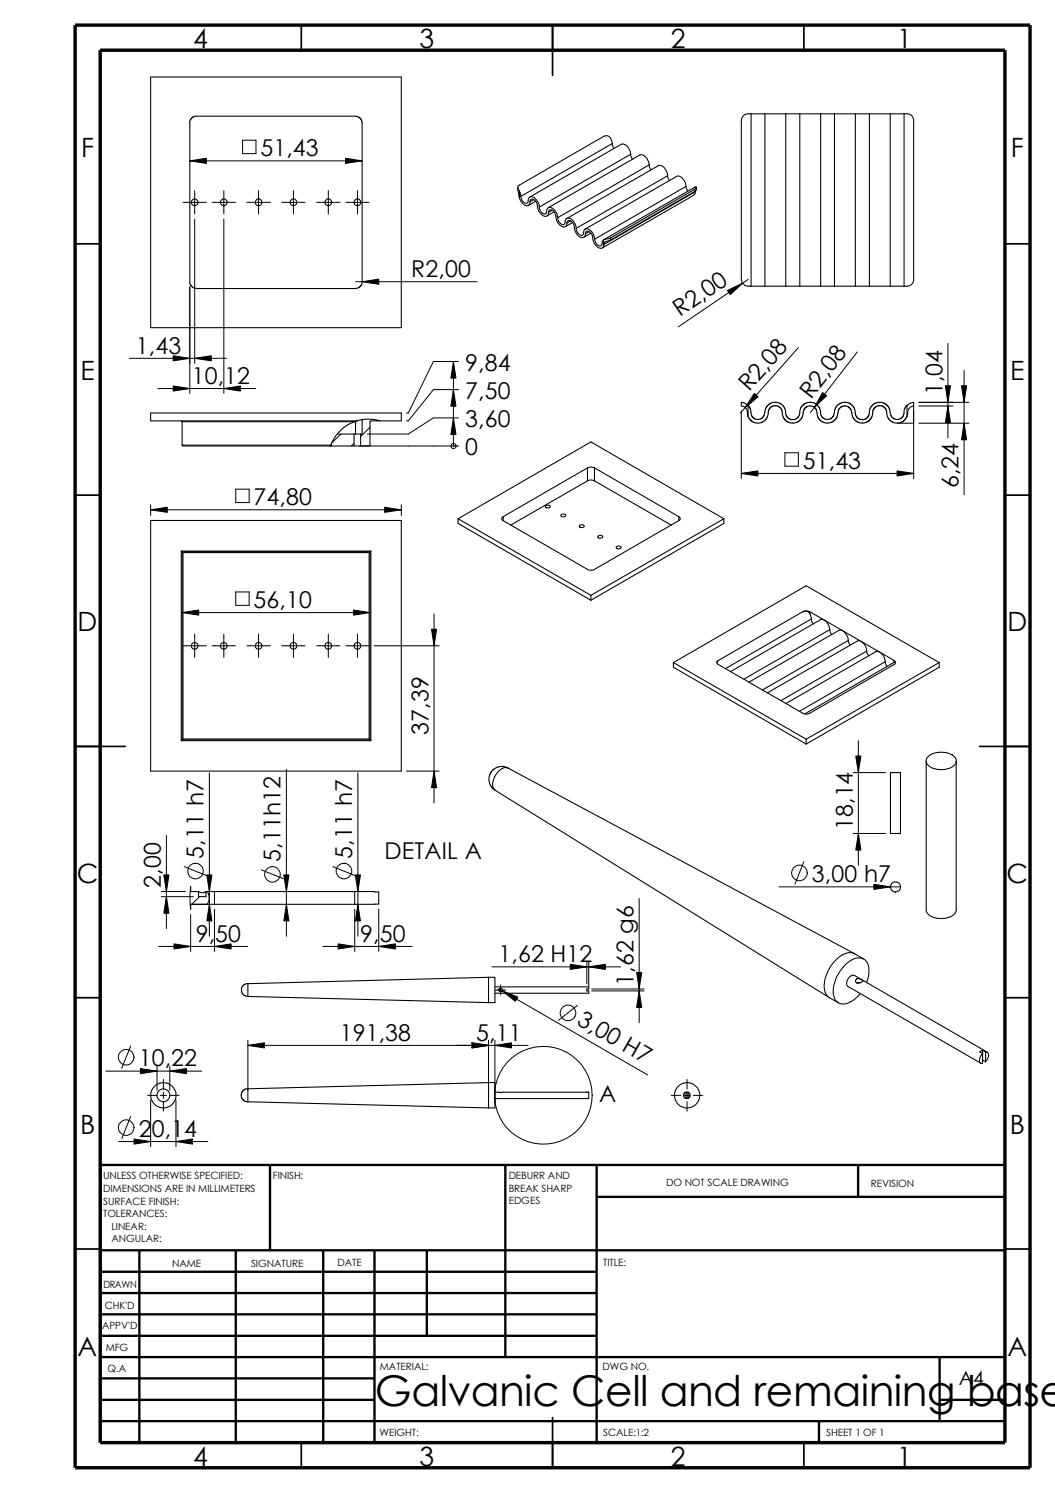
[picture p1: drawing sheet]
<svg xmlns="http://www.w3.org/2000/svg" width="210mm" height="297mm" viewBox="0 0 210 297" stroke-linecap="round" stroke-linejoin="round" font-family="sans-serif">
<g fill="none" stroke="#000" stroke-width=".34">
<path d="M59.9 5v5M109.9 5v10M159.9 5v5M14.9 48.5h5M199.9 48.5h5M14.9 98.5h5M199.9 98.5h5M14.9 148.5h10M194.9 148.5h10M14.9 198.5h5M199.9 198.5h5M14.9 248.5h5"/>
<path d="M199.9 248.5h5M59.9 287v5M109.9 282v10M159.9 287v5"/>
</g>
<g fill="none" stroke="#000" stroke-width=".47">
<path d="M53.7 231.8v17M100.5 231.8v38.2M118.7 231.8v55.2M118.7 238.1h81.2M170.7 231.8v6.3M199.9 231.8h-180v55.2M19.9 248.8h180M19.9 253h98.8M19.9 257.3h98.8M27.7 248.8v38.2M46.9 248.8v38.2M64.3 248.8v38.2"/>
<path d="M74.5 248.8v38.2M84.9 248.8v17M19.9 261.5h98.8M19.9 270h180M19.9 265.8h98.8M19.9 274.2h54.6M19.9 278.5h54.6M186.9 278.5h13M186.9 270v12.7M19.9 282.7h180M162.9 282.7v4.3"/>
</g>
<path d="M14.9 5h190v287h-190zM19.9 10h180v277h-180z" fill="none" stroke="#000" stroke-width=".68" stroke-linecap="butt"/>
<g fill="none" stroke="#000" stroke-width=".21">
<path d="M30 15.3h49.8v49.9h-49.8zM37.7 24.5l.2-.8 .5-.4 .4-.2h31.9l.8 .3 .4 .5 .2 .6v31.8l-.4 .7-.4 .3-.6 .1h-31.6l-1-.4-.3-.7v-31.8M103 37.3l.3 2M103.3 39.3a1.72 1.72 0 0 0 1.9 1.6l.3-.8M103.3 38l.3 1.1M103.3 38v1.3M103.6 39.1l.4 1a.62 .62 0 0 0 1.1 .1 .78 .78 0 0 1 .4-1 .78 .78 0 0 1 1 .3l.6 1 .2 .7M106.2 39.7l-.7 .4M121.8 28.6l.4 .9M121.8 28.6a1.55 1.55 0 0 0-1-1.6l-.6 .1-16.9 9.8-.3 .2v.3l.3 .6M121.8 28.6l-18.2 10.5M125.5 30.7l.4 1"/>
<path d="M125.5 30.7l-.4-1.1a1.41 1.41 0 0 0-1.5-.9l-18.2 10.5M125.5 30.7l-18.2 10.5M129.2 32.8l.3 1M129.2 32.8l-.3-.9a1.45 1.45 0 0 0-1.6-1l-18.2 10.4M129.2 32.8l-18.2 10.5M132.8 35l.1 .4 .3 .5M132.8 35a1.97 1.97 0 0 0-1.7-2.1l-18.3 10.6M132.8 35l-18.2 10.4M136.5 37.1l.4 .9M136.5 37.1a1.97 1.97 0 0 0-1.8-2l-18.3 10.5M136.5 37.1l-18.2 10.5M138.3 37.6l.3-.2-.1-.2h-.2l-18.2 10.5"/>
<path d="M138.3 37.6l-16.8 9.7M138.3 38.1l-16.8 9.7M138.3 37.6v.5M138.3 38.1l-.1 .6-.2 .2-18.2 10.4M138.3 38v.1M138.3 38.1l-18.2 10.5M138.6 37.3v.5l-.3 .3M149.4 22.6a1.63 1.63 0 0 0-1.6 .6l-.3 .8v31.6a1.45 1.45 0 0 0 1.3 1.3h.6M149.4 22.6h2.8M149.4 22.6v34.3M152.2 22.6h4.1M152.2 22.6v34.3"/>
<path d="M156.3 22.6v34.3M156.3 22.6h2.8M159.1 22.6h4.2M159.1 22.6v34.3M163.3 22.6h2.7M163.3 22.6v34.3M166 22.6h4.2M166 22.6v34.3M170.2 22.6v34.3M170.2 22.6h2.8M173 22.6h4.1M173 22.6v34.3"/>
<path d="M177.1 22.6h2.8M177.1 22.6v34.3M179.9 22.6h.6a1.29 1.29 0 0 1 1.3 1.4v31.6a1.37 1.37 0 0 1-1.3 1.3h-.6M179.9 22.6v34.3M105.5 40.1a.53 .53 0 0 1 .4-.5 .53 .53 0 0 1 .6 .4l.3 .6a2.35 2.35 0 0 0 1.8 2.5 .77 .77 0 0 0 .5-.9M106.6 40l-1.4 .9M107.3 41.2l.2 .7a.84 .84 0 0 0 1.1 .6l.2-.3a.83 .83 0 0 1 .4-.9 2.05 2.05 0 0 1 1.8 2M109.1 42.2a.53 .53 0 0 1 .5-.5 .53 .53 0 0 1 .6 .4l.3 .6a2.35 2.35 0 0 0 1.8 2.5 .77 .77 0 0 0 .5-.8M109.9 41.8l-.8 .4M110.2 42.2l-1.4 .8M111 43.3l.2 .8a.92 .92 0 0 0 1.1 .5l.1-.3a.76 .76 0 0 1 .5-.9 .76 .76 0 0 1 .9 .3l.7 1 .1 .7M112.8 44.4a.53 .53 0 0 1 .5-.6 .53 .53 0 0 1 .6 .4 1.95 1.95 0 0 1 .4 1.6l.2 .3a1.31 1.31 0 0 0 1.7 1.1l.3-.7"/>
<path d="M113.5 43.9l-.7 .5M113.9 44.3l-1.4 .8M114.6 45.4l.3 .8a.78 .78 0 0 0 1.1 .5l.1-.2a.8 .8 0 0 1 .4-1 .8 .8 0 0 1 1 .3l.6 .9 .2 .9M116.5 46.5a.51 .51 0 0 1 .3-.5 .51 .51 0 0 1 .6 .3l.5 .6a2.31 2.31 0 0 0 1.8 2.5l.4-.4M117.2 46.1l-.7 .4M117.6 46.4l-1.4 .8M118.3 47.6l.2 .7a.66 .66 0 0 0 .6 .6 .66 .66 0 0 0 .7-.3v-.6l.3-.3M120.1 47.7v1.3M120.1 48.6v.4M121.5 47.3l-1.4 .4M121.5 47.8l-.3 .1a.97 .97 0 0 0-1.1 .7M121.5 47.3v.5"/>
<path d="M149.4 56.9h2.8M152.2 56.9h4.1M156.3 56.9h2.8M159.1 56.9h4.2M163.3 56.9h2.7M166 56.9h4.2M170.2 56.9h2.8M173 56.9h4.1M177.1 56.9h2.8M36.1 83.7l.1 .2M36.2 83.9h34.4M36.2 88.6h29.7l-.1 .1"/>
<path d="M36.2 83.9v4.7M36.2 88.6l.2 .1h29.4M65.8 88.7h.2M66 88.3v.4M67.1 86.4h3.3M70.4 86.4h1.4M70.4 86.4v2.3M70.6 83.9l.5-.2h-41.1v-1.5h49.8v1.5h-6l-.2 .2v4.7l-.2 .1h-7.4M70.6 83.9l-1.4 .6-1.3 .9-1.2 1.4-.9 1.7M70.7 83.9v2.5M71 83.7l1.7-.3h1.2l1.7 .3M71.8 86.4v2.3"/>
<path d="M72.1 83.5v2.9h-.3M116.9 93.1a1.52 1.52 0 0 1 1.4 0M116.9 95.7l.5-.2 .9 .2M116.9 93.1l-16.8 9.7M116.9 95.7l-15.3 8.8M116.9 93.1v2.6M118.3 93.1l16.7 9.7M118.3 95.7l15.3 8.8M118.3 93.1v2.6M147.5 80.1a1.85 1.85 0 0 1 1.3 .6v2.1l-.1-.7a1.38 1.38 0 0 0-1.2-1.3zM148.8 80.6l.5 .7 .3 1.5 .4 .5 .5 .1h.6l.6-.3 .3-.4 .2-1.2 .3-.6 .7-.6 .6-.2h1l.9 .5 .5 .7 .3 1.5 .7 .6 .9 .1 .5-.3 .4-.6 .1-.5M152.8 82.1l.1-.5 .5-.6 .5-.3 .8 .1 .7 .6 .3 1.3 .4 .8 .8 .5 1.2 .2 .7-.3 .6-.6 .3-.6 .2-1.2 .3-.3 .7-.4h.6l.4 .1 .4 .5 .3 1.3 .4 .8 .8 .5 .8 .2 .8-.2 .8-.5 .3-.6 .4-1.5 .4-.5 .8-.2 .7 .2 .4 .5 .4 1.5 .4 .6 .7 .5 .9 .2 .8-.2 .7-.5 .4-.6 .2-1.2 .2-.5 .6-.4 .5-.1 .5 .1 .6 .4 .3 .5v.8l.3 .7 1 .8 .7 .2 .9-.2 .7-.4 .5-.8"/>
<path d="M152.9 82.1l-.2 .8-.3 .6-.6 .4-.6 .3h-.8l-.7-.3-.6-.6-.3-.5M159.1 82.1l.2-.8 .3-.6 .8-.5 .8-.2 .8 .2 .8 .5 .4 .8 .2 1.2 .6 .7 .6 .1 .8-.2 .4-.5 .2-.7M180.4 80.6l-.4 .7-.3 1.5-.5 .5-.7 .2-.7-.2-.5-.5-.3-1.5-.4-.6-.7-.5-.9-.2-.8 .2-.8 .5-.4 .8-.2 1.3-.4 .4-.5 .3h-.7l-.6-.4-.4-.5-.1-1.1-.3-.6-.6-.6-.7-.2h-1l-.8 .4-.5 .8-.2 .8M180.5 80.7l.7-.5 .6-.1v.7a1.51 1.51 0 0 0-1.2 1.7l-.1 .3zM30 103.5h49.8v49.9h-49.8zM36.1 109.6v37.8M36.1 109.6l.1 .2M36.1 109.6h37.7M36.2 109.8v37.4h37.4v-37.4M36.2 109.8l.2 .1M36.2 109.8h37.4M36.4 109.9v37.1"/>
<path d="M36.4 109.9h37M73.4 109.9v37.1M73.6 109.8l-.2 .1M73.8 109.6v37.8M73.8 109.6l-.2 .2M91.1 103.2v.9l26.5 15.3M91.1 103.2l26.5 15.2M91.1 103.2l26.5-15.3 26.4 15.3M100.1 102.8l-.3 .3v.2l.3 .3M100.1 103.6l16.9 9.8 .4 .1 .8-.1 16.8-9.8M100.1 102.8v.8M108.5 100.7a.58 .58 0 0 1 1 .1l-.4 .2h-.3z"/>
<path d="M111.6 102.4l.7-.1a.28 .28 0 0 1 .3 .3 .28 .28 0 0 1-.4 .2l-.6-.1zM115.3 104.5a.49 .49 0 0 1 .6-.2 .49 .49 0 0 1 .3 .5 .48 .48 0 0 1-.6 .2 .48 .48 0 0 1-.3-.5zM117.6 118.4v1M119 106.6a.49 .49 0 0 1 .6-.1 .49 .49 0 0 1 .3 .4 .57 .57 0 0 1-.9-.2zM122.6 108.8a.57 .57 0 0 1 1 .2l-.1 .1a.54 .54 0 0 1-.9-.3zM135 102.8l.3 .3v.2l-.3 .3M135 102.8v.8M144 103.2l-26.4 15.2M144 103.2v.9l-26.4 15.3M134 131.8v1l26.4 15.2M134 131.8l26.4 15.3M134 131.8l26.4-15.3 26.5 15.3"/>
<path d="M142.9 131.4l-.3 .5M142.9 131.4l-.2 .3v.3l.2 .2 17 9.8 .3 .1 .9-.2 16.8-9.7a.42 .42 0 0 0 .3-.4 .42 .42 0 0 0-.3-.4M142.9 131.4h.1M159.7 121.7l.9-.1 .5 .5M159.7 121.7a1.52 1.52 0 0 1 1.4 0M159.7 121.7h.1M159.7 121.7l-16.8 9.7M161.1 122.1l.3 1M161.1 121.7v.4M161.1 121.7l16.8 9.7M161.4 123.1l.4 1M161.4 123.1l-17 9.9"/>
<path d="M165.1 125.3l.4 .9M165.1 125.3a1.79 1.79 0 0 0-1.9-2l-17.8 10.3M165.1 125.3l-17.1 9.8M168.8 127.4l.3 1M168.8 127.4a2.15 2.15 0 0 0-1.8-2.1l-18 10.4M168.8 127.4l-17.1 9.9M172.4 129.5l.4 1M172.4 129.5a2.06 2.06 0 0 0-1.7-2l-18 10.3M172.4 129.5l-17 9.9M176.1 131.7l.4 .9M176.1 131.7a2.06 2.06 0 0 0-1.7-2.1l-18 10.4M176.1 131.7l-17.1 9.8"/>
<path d="M177.9 131.8h.3M177.9 131.8l-17.8 10.2M177.9 131.4v.4M186.9 131.8l-26.5 15.3M186.9 131.8v1l-26.5 15.2M36.1 147.4h37.7M36.4 147l-.3 .4M36.4 147h37M73.4 147l.4 .4M98.5 157.2l66.5 41.3M101.1 152.8l-1-.3-1 .1-.9 .5-.7 .8-.2 .9 .1 .9 .5 1 .6 .5M101.1 152.8a2.23 2.23 0 0 0-2.5 1.5l-.4 .9a1.71 1.71 0 0 0 .3 2"/>
<path d="M101.1 152.8l68.9 36.9M160.4 147.1v.9M177.2 153.7h2v12.1h-2zM184.3 151.4v29.6a2.35 2.35 0 0 0 2.6 1.7 3.2 3.2 0 0 0 3.3-1.4v-29.9M184.7 150.5a4.1 4.1 0 0 1 5.4 .3 1.59 1.59 0 0 1-1.4 2.1 4.8 4.8 0 0 1-3.2-.1l-.4-.2a1.24 1.24 0 0 1-.4-2.1zM37.9 176.4v1h1.6M37.9 176.8h.1M39.5 177.4l.6 .2 .9-.2M39.5 177.4v1h1.5v-1M41 177.4h.1M41 177.4h33.5l.9 .1v2.4h-37.5v1M41.2 177.4a2.3 2.3 0 0 1 0 2.5"/>
<path d="M37.9 180.5h.1M49.3 195.7l-.8 .3-.4 .5-.1 .5 .1 .4 .4 .6 .8 .2M49.3 195.7v2.5M49.3 198.2l47.9 1.3M97.2 194.4h1.3v5.1h-1.3M97.2 194.4v5.1M97.2 194.4l-47.9 1.3M98.5 196.3h18.6v.5h-.3v.3h.3v.5h-18.6M170.5 194.7a1.3 1.3 0 0 1 1.2 .5 1.12 1.12 0 0 1-1.4 .3 .47 .47 0 0 1 .2-.8zM171.3 195.5l-.9 .1M171.9 190.8l-1.8-1a3.1 3.1 0 0 0-3.6 1 7.6 7.6 0 0 0-2.4 6.3 2.37 2.37 0 0 0 .9 1.4l1.8 1M172.4 195.5a4.4 4.4 0 0 0-.1-4.3 2.52 2.52 0 0 0-3.5 .2 7.3 7.3 0 0 0-2.9 6.8 1.97 1.97 0 0 0 3.2 1.2l1-.6 1.1-1.1"/>
<path d="M49.3 216.6l-.8 .2-.4 .5-.1 .6 .1 .6 .4 .5 .8 .2M49.3 216.6v2.6l47.9 1.2M97.2 215.4h1.3v5h-1.3M97.2 215.4l-47.9 1.2M97.2 215.4v5M98.5 217.3h18.6v1.2l-.3 .1h-18.3M116.8 217.3h.1M136.5 217.3l-.3 .1-.2 .3 .1 .5 .3 .3M136.5 217.3v1.2h.4M136.5 217.3h.4M136.9 217.3l.4 .4-.1 .5-.3 .3M136.9 217.3v1.2"/>
<path d="M195 209.2l.5-.2v2.6a.53 .53 0 0 1-.5-.2 .53 .53 0 0 1-.1-.6l.2-.6 .4-.6zM195.5 210.9l.6 .3M195.5 209l.6 .3M196.1 209.3a.68 .68 0 0 1 .6 .4 .68 .68 0 0 1-.1 .7l-.5 .8M196.1 209.3v1.9M196.4 209.3l-26.4-15.2a1.46 1.46 0 0 0-1.3 2.2l26.5 15.2"/>
<circle cx="38.7" cy="40.3" r=".67"/>
<circle cx="44.5" cy="40.3" r=".67"/>
<circle cx="51.5" cy="40.3" r=".66"/>
<circle cx="58.4" cy="40.3" r=".67"/>
<circle cx="65.3" cy="40.3" r=".67"/>
<circle cx="71.1" cy="40.3" r=".67"/>
<circle cx="38.7" cy="128.5" r=".67"/>
<circle cx="44.5" cy="128.5" r=".67"/>
<circle cx="51.5" cy="128.5" r=".66"/>
<circle cx="58.4" cy="128.5" r=".67"/>
<circle cx="65.3" cy="128.5" r=".67"/>
<circle cx="71.1" cy="128.5" r=".67"/>
<circle cx="178.2" cy="176.5" r="1.01"/>
<circle cx="99.6" cy="197" r=".38"/>
<circle cx="32.5" cy="217.9" r="2.51"/>
<circle cx="32.5" cy="217.9" r="1.28"/>
<circle cx="136.7" cy="217.9" r="2.51"/>
</g>
<g fill="none" stroke="#000" stroke-width=".2">
<path d="M37.8 32l3.3-.5v1zM37.8 32h34.3M38.7 37.9v4.7M44.5 37.9v4.7M48.3 27.9h2.6v2.7h-2.6zM51.4 37.9v4.7M58.4 37.9v4.7M65.3 37.9v4.7M68.7 31.5l3.4 .5-3.4 .5zM71.1 37.9v4.7M36.4 40.3h4.7M37.8 57.1v21.2"/>
<path d="M38.7 43.6v28.7M42.2 40.3h4.7M44.5 43.6v34.7M49.1 40.3h4.7M56 40.3h4.7M63 40.3h4.6M68.8 40.3h4.6M70.7 56h24.3M72.1 56l3.3-.5v1.1zM144.7 57.8l3-1.5-2.4 2.3zM148.8 55.6l-13.8 9.4M25.7 71.3h19.4"/>
<path d="M31.4 77.3h19.5M34.5 76.8l3.3 .5-3.3 .5zM34.5 70.8l3.3 .5-3.3 .5zM38.7 71.3l3.3-.5v1zM44.5 77.3l3.3-.5v1zM90.2 77.5l.5 3.3h-1zM90.2 71.9l.5 3.3h-1zM90.2 71.9v16.8M91.2 77.5h-5l-5 6.2h-.3M91.2 71.9h-5l-5 10.3h-.3M150.1 78.3l.7 .7-2.5 2.1zM158.8 69.2l-11.5 12.9"/>
<path d="M163.7 78.1l.8 .6-2.4 2.3zM170.6 70l-9.4 12.1M188.1 76.8h1l-.5 3.3zM188.6 68.3v18.8M191.3 76.8h1l-.5 3.3zM191.8 73.7v24.7M46.9 97.3h2.7v2.7h-2.7zM67.8 86.4l-1.7 1.7M70.4 88.2l-.5 .5M71.5 88.7h19.7M73.6 85l-1.8 1.9M75 83.6l-.1 .1"/>
<path d="M90.2 83.1l.5 3.3h-1zM90.2 88.7h.1M91.2 83.1h-5l-5 3.3h-8.1M147.5 94.2l3.3-.5v1zM147.5 81.7v13.5M147.5 94.2h34.3M156.2 90.1h2.6v2.7h-2.6zM178.5 93.7l3.3 .5-3.3 .5zM178.5 84.2h3.3M181.8 80.8v14.4M182.8 84.2h10M182.8 80.1h10"/>
<path d="M182.8 80.8h6.8M188.6 80.8l.5 3.3h-1zM191.8 84.2l.5 3.3h-1zM30 101.4l3.3-.5v1zM30 100.4v2.2M30 101.4h49.8M46.9 117.8h2.7v2.6h-2.7zM76.5 100.9l3.3 .5-3.3 .5zM79.8 100.4v2.2M36.2 121.9l3.3-.5v1zM36.2 121.9h37.4M36.4 128.5h4.7"/>
<path d="M38.7 126.2v4.6M42.2 128.5h4.7M44.5 126.2v4.6M49.1 128.5h4.7M51.4 126.2v4.6M56 128.5h4.7M58.4 126.2v4.6M63 128.5h4.6M65.3 126.2v4.6M68.8 128.5h4.6M70.3 121.4l3.3 .5-3.3 .5zM71.1 126.2v4.6"/>
<path d="M74.4 128.5h13M85.9 125.2h1l-.5 3.3zM86.4 122.1v37.7M41.7 153.8v32.5M57 153.1v33.2M71.2 153.8v32.5M80.9 153.4h6.5M86.4 153.4l.5 3.3h-1zM169.8 153.7h6.4M170.3 150.4h1l-.5 3.3zM170.8 147.4v24.8M32.1 178.4h6.4"/>
<path d="M32.1 177.4h4.8M32.6 174.1h1l-.5 3.3zM33.1 178.4l.5 3.3h-1zM33.1 166.2v18.5M36.7 172.4l4.4 1.8M37.9 176.4l-.1 1.3 .1 3.2M39.7 178.4l-1.6 1.5M41.1 174.1h1.1l-.5 3.3zM41.7 179.9l.5 3.3h-1.1zM42.7 177.4v2.5M52 173.1l4.4 1.7M56.5 174.1h1l-.5 3.3z"/>
<path d="M57 179.9l.5 3.3h-1zM66.2 172.4l4.5 1.8M70.6 177.4v2.5M70.7 174.1h1l-.5 3.3zM71.2 179.9l.5 3.3h-1zM127.2 178.8v24.7M155 176.4h24.2M159.9 171.4l-1.7 4.5M169.8 165.8h6.4M170.8 165.8l.5 3.3h-1zM173.9 175.9l3.3 .5-3.3 .6zM31.6 188.3h17.7"/>
<path d="M34.6 187.8l3.3 .5-3.3 .5zM37.9 180.1l-.1 .1M37.9 181.9v7.4M42.7 188.3l3.3-.5v1zM42.7 180.9v8.4M64.2 188.3h17.8M67.3 187.8l3.3 .5-3.3 .5zM70.6 180.9v8.4M75.4 188.3l3.3-.5v1zM75.4 180.8v8.5M97.9 192.4h25.6M98.6 197h2"/>
<path d="M99.3 196.8l29.6 17.1M99.6 196v2M99.9 197.1l3.1 1.3-.5 .8zM113.5 191.9l3.3 .5-3.3 .5zM116.8 191.3v4.4M117.1 192.4l3.3-.5v1zM117.1 191.3v4.9M117.7 196.8h10.4M117.7 197.1h10.4M126.7 193.5h1l-.5 3.3zM127.2 197.1l.5 3.3h-1zM21 213.1h19.1"/>
<path d="M26 208.1l-1.8 4.5M27.9 212.6l3.3 .5-3.3 .5zM29.4 217.9h1.8M30 218.9v9.2M31.2 212.1v4.8M31.9 217.9h1.2M32.5 214.8v1.9M32.5 217.3v1.2M32.5 219.2v1.9M33.7 217.9h1.9M33.8 213.1l3.3-.5v1zM33.8 212.1v4.8"/>
<path d="M35 218.9v9.2M49.3 208l3.3-.5v1zM49.3 208h55.8M49.3 207v9.9M93.9 207.5l3.3 .5-3.3 .5zM97.2 207v12.4M98.5 208l3.3-.5v1zM98.5 207v12.4M114.9 200l-3.8 3M133.6 217.9h1.9M136.1 217.9h1.2M136.7 214.8v1.9"/>
<path d="M136.7 217.3v1.2M136.7 219.2v1.9M138 217.9h1.8M23.6 227.1h17.8M26 222.1l-1.8 4.5M26.7 226.6l3.3 .5-3.3 .5zM35 227.1l3.3-.5v1z"/>
<circle cx="90.2" cy="88.7" r=".51"/>
<circle cx="38.9" cy="173.3" r="1.56"/>
<circle cx="54.2" cy="173.9" r="1.55"/>
<circle cx="68.4" cy="173.3" r="1.55"/>
<circle cx="159.1" cy="173.7" r="1.55"/>
<circle cx="25.1" cy="210.4" r="1.56"/>
<circle cx="108.1" cy="217.9" r="9.7"/>
<circle cx="113" cy="201.5" r="1.56"/>
<circle cx="25.1" cy="224.3" r="1.55"/>
</g>
<g fill="#000">
<path d="M37.8 32l3.3-.5v1zM68.7 31.5l3.4 .5-3.4 .5zM72.1 56l3.3-.5v1.1zM144.7 57.8l3-1.5-2.4 2.3zM34.5 76.8l3.3 .5-3.3 .5zM34.5 70.8l3.3 .5-3.3 .5zM38.7 71.3l3.3-.5v1zM44.5 77.3l3.3-.5v1zM90.2 77.5l.5 3.3h-1zM90.2 71.9l.5 3.3h-1zM90.2 83.1l.5 3.3h-1zM147.5 94.2l3.3-.5v1z"/>
<path d="M150.1 78.3l.7 .7-2.5 2.1zM163.7 78.1l.8 .6-2.4 2.3zM178.5 93.7l3.3 .5-3.3 .5zM188.6 80.8l.5 3.3h-1zM188.1 76.8h1l-.5 3.3zM191.3 76.8h1l-.5 3.3zM191.8 84.2l.5 3.3h-1zM30 101.4l3.3-.5v1zM76.5 100.9l3.3 .5-3.3 .5zM36.2 121.9l3.3-.5v1zM70.3 121.4l3.3 .5-3.3 .5zM85.9 125.2h1l-.5 3.3z"/>
<path d="M86.4 153.4l.5 3.3h-1zM170.3 150.4h1l-.5 3.3zM33.1 178.4l.5 3.3h-1zM32.6 174.1h1l-.5 3.3zM41.1 174.1h1.1l-.5 3.3zM41.7 179.9l.5 3.3h-1.1zM57 179.9l.5 3.3h-1zM56.5 174.1h1l-.5 3.3zM70.7 174.1h1l-.5 3.3zM71.2 179.9l.5 3.3h-1zM170.8 165.8l.5 3.3h-1zM173.9 175.9l3.3 .5-3.3 .6z"/>
<path d="M34.6 187.8l3.3 .5-3.3 .5zM42.7 188.3l3.3-.5v1zM67.3 187.8l3.3 .5-3.3 .5zM75.4 188.3l3.3-.5v1zM99.9 197.1l3.1 1.3-.5 .8zM113.5 191.9l3.3 .5-3.3 .5zM117.1 192.4l3.3-.5v1zM127.2 197.1l.5 3.3h-1zM126.7 193.5h1l-.5 3.3zM27.9 212.6l3.3 .5-3.3 .5zM33.8 213.1l3.3-.5v1zM49.3 208l3.3-.5v1z"/>
<path d="M93.9 207.5l3.3 .5-3.3 .5zM98.5 208l3.3-.5v1zM26.7 226.6l3.3 .5-3.3 .5zM35 227.1l3.3-.5v1z"/>
</g>
<text font-size="8.4" x="74.6" y="279.7">Galvanic Cell and remaining base</text>
<g font-size="5.3">
<text x="38.4" y="9.6">4</text>
<text x="83.4" y="9.6">3</text>
<text x="133.5" y="9.6">2</text>
<text x="178.5" y="9.6">1</text>
<text x="16.1" y="31.3">F</text>
<text x="201.1" y="31.3">F</text>
<text x="16" y="75.6">E</text>
<text x="201" y="75.6">E</text>
<text x="15.5" y="125.6">D</text>
<text x="200.4" y="125.6">D</text>
<text x="15.3" y="175.6">C</text>
<text x="200.3" y="175.6">C</text>
<text x="15.9" y="225.6">B</text>
<text x="200.9" y="225.6">B</text>
<text x="15.5" y="269.8">A</text>
<text x="200.4" y="269.8">A</text>
<text x="38.4" y="291.6">4</text>
<text x="83.4" y="291.6">3</text>
<text x="133.5" y="291.6">2</text>
<text x="178.5" y="291.6">1</text>
</g>
<g font-size="4.6">
<text x="51.8" y="31">51,43</text>
<text x="81.8" y="55.2">R2,00</text>
<text x="135.3" y="63.1" transform="rotate(-34 135.3 63.1)">R2,00</text>
<text x="27.1" y="70.4">1,43</text>
<text x="38.1" y="76.4">10,12</text>
<text x="92.5" y="73.7">9,84</text>
<text x="92.5" y="79.4">7,50</text>
<text x="149.1" y="78.1" transform="rotate(-48 149.1 78.1)">R2,08</text>
<text x="161.4" y="79.6" transform="rotate(-52 161.4 79.6)">R2,08</text>
<text x="187.5" y="78.6" transform="rotate(-90 187.5 78.6)">1,04</text>
<text x="92.5" y="85">3,60</text>
<text x="92.5" y="90.6">0</text>
<text x="159.7" y="93.2">51,43</text>
<text x="50.5" y="100.5">74,80</text>
<text x="190.7" y="97.1" transform="rotate(-90 190.7 97.1)">6,24</text>
<text x="50.5" y="120.9">56,10</text>
<text x="85.3" y="146.1" transform="rotate(-90 85.3 146.1)">37,39</text>
<text x="169.7" y="165.1" transform="rotate(-90 169.7 165.1)">18,14</text>
<text x="40.5" y="170.8" transform="rotate(-90 40.5 170.8)">5,11 h7</text>
<text x="55.8" y="171.5" transform="rotate(-90 55.8 171.5)">5,11h12</text>
<text x="70.1" y="170.8" transform="rotate(-90 70.1 170.8)">5,11 h7</text>
<text x="76.5" y="170.9">DETAIL A</text>
<text x="32" y="176.6" transform="rotate(-90 32 176.6)">2,00</text>
<text x="161.5" y="175.5">3,00 h7</text>
<text x="38.9" y="187.4">9,50</text>
<text x="71.7" y="187.4">9,50</text>
<text x="99.2" y="191.4">1,62 H12</text>
<text x="126.1" y="196.1" transform="rotate(-90 126.1 196.1)">1,62 g6</text>
<text x="114.6" y="203.8" transform="rotate(30 114.6 203.8)">3,00 H7</text>
<text x="67.6" y="207.1">191,38</text>
<text x="94.7" y="207.1">5,11</text>
<text x="27.6" y="212.1">10,22</text>
<text x="119.2" y="219.2">A</text>
<text x="27.6" y="226.1">20,14</text>
</g>
<text font-size="3.9" x="190.8" y="275.5">A4</text>
<g font-size="2">
<text x="20.5" y="234.7">UNLESS OTHERWISE SPECIFIED:</text>
<text x="20.5" y="237.2">DIMENSIONS ARE IN MILLIMETERS</text>
<text x="20.5" y="239.6">SURFACE FINISH:</text>
<text x="54.3" y="234.7">FINISH:</text>
<text x="101.2" y="234.6">DEBURR AND</text>
<text x="101.2" y="237.1">BREAK SHARP</text>
<text x="101.2" y="239.6">EDGES</text>
<text x="132.5" y="236">DO NOT SCALE DRAWING</text>
<text x="173.3" y="236.2">REVISION</text>
<text x="20.5" y="242.1">TOLERANCES:</text>
<text x="22.2" y="244.6">LINEAR:</text>
<text x="22.2" y="247.1">ANGULAR:</text>
<text x="67.1" y="252">DATE</text>
<text x="120" y="252">TITLE:</text>
<text x="20.6" y="256.2">DRAWN</text>
<text x="34.2" y="252.1">NAME</text>
<text x="50" y="252">SIGNATURE</text>
<text x="20.9" y="260.4">CHK'D</text>
<text x="20.3" y="264.5">APPV'D</text>
<text x="21" y="268.9">MFG</text>
<text x="21.4" y="273.1">Q.A</text>
<text x="75.6" y="272.6">MATERIAL:</text>
<text x="119.9" y="272.6">DWG NO.</text>
<text x="75.5" y="285.6">WEIGHT:</text>
<text x="120" y="285.7">SCALE:1:2</text>
<text x="164.4" y="285.7">SHEET 1 OF 1</text>
</g>
</svg>
